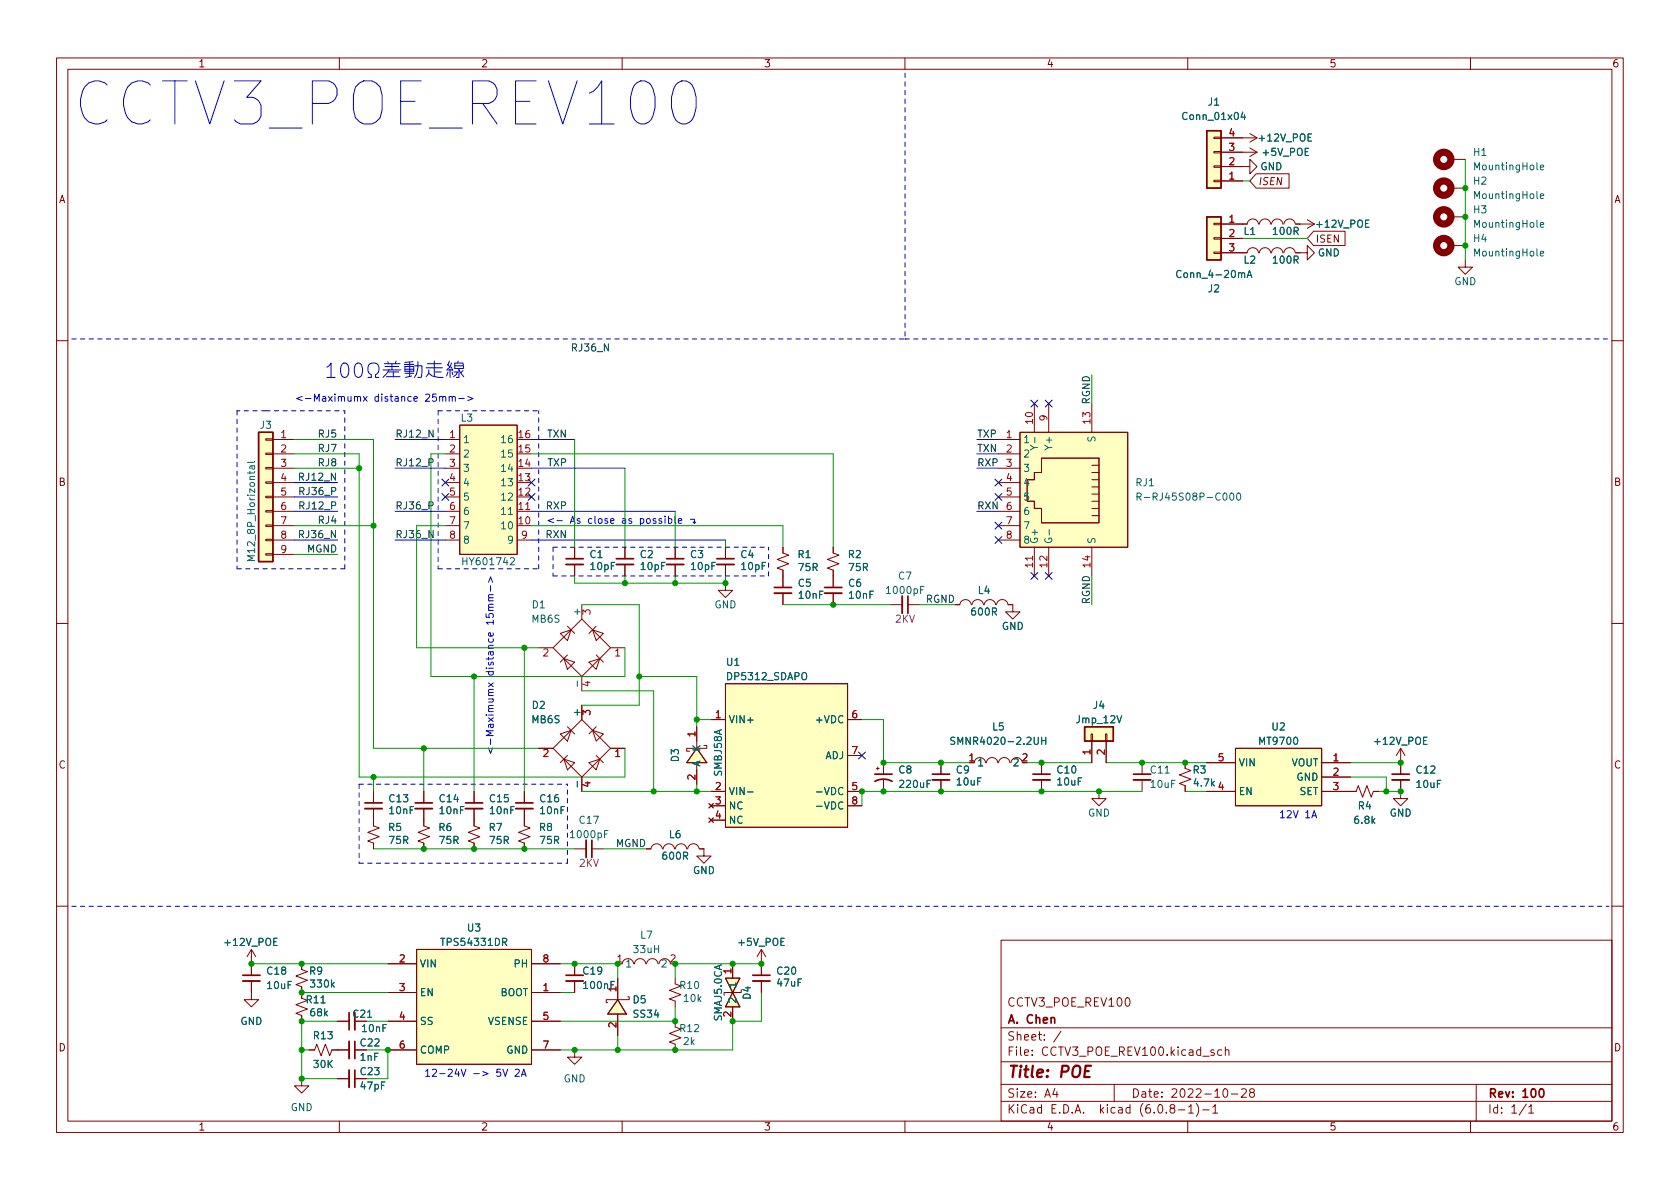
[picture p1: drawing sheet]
<svg xmlns="http://www.w3.org/2000/svg" width="297mm" height="210mm" viewBox="0 0 297 210" stroke-linecap="round" stroke-linejoin="round" font-family="sans-serif">
<g fill="none" stroke="#840000" stroke-width=".18">
<path d="M10 10.2h277v190.1h-277zM12 12.2h273v186.1h-273zM60 10.2v2M110 10.2v2M160 10.2v2M210 10.2v2M260 10.2v2M214.6 39.5h1.3v.2h-1.3zM214.6 24.3h1.3v.2h-1.3zM214.6 26.8h1.3v.2h-1.3zM214.6 29.3h1.3v.3h-1.3zM214.6 31.9h1.3v.2h-1.3z"/>
<path d="M215.9 29.5h5.1v-1.3l1.2 1.3-1.2 1.2v-1.2M215.9 39.6h4.6M215.9 26.9h6.3M215.9 32h3.8M215.9 24.4h6.3M220.5 39.6a1.01 1.01 0 0 1 1-.9 1.01 1.01 0 0 1 1 .9M221 26.2l1.2 .7M221 23.6l1.2 .8M222.1 30.7h5.8v2.6h-5.8l-1.1-1.3zM222.2 26.9l-1.2 .8M222.2 24.4l-1.2 .7M222.7 39.6a1.01 1.01 0 0 1 1-.9 1.01 1.01 0 0 1 1 .9"/>
<path d="M224.8 39.6a1.01 1.01 0 0 1 1-.9 1.01 1.01 0 0 1 1 .9M227 39.6a1.01 1.01 0 0 1 1-.9 1.01 1.01 0 0 1 1 .9M229.1 39.6h3.3M231.1 38.9l1.3 .7M232.4 39.6l-1.3 .8M256.5 33.3h2.6M256.5 28.2h2.6M256.5 38.3h2.6M214.6 44.6h1.3v.2h-1.3zM214.6 42h1.3v.3h-1.3zM215.9 44.7h4.6M215.9 42.2h3.8"/>
<path d="M220.5 44.7a1.01 1.01 0 0 1 1-.9 1.01 1.01 0 0 1 1 .9M222.7 44.7a1.01 1.01 0 0 1 1-.9 1.01 1.01 0 0 1 1 .9M224.8 44.7a1.01 1.01 0 0 1 1-.9 1.01 1.01 0 0 1 1 .9M227 44.7a1.01 1.01 0 0 1 1-.9 1.01 1.01 0 0 1 1 .9M229.1 44.7h2v-1.3l1.3 1.3-1.3 1.3v-1.3M232.3 40.9h5.5v2.5h-5.5l-1.2-1.2zM256.5 43.4h2.6M259.1 46v1.2h1.2l-1.2 1.3-1.3-1.3h1.3M10 60.2h2M47 77.6h1.3v.2h-1.3zM48.3 77.7h3.8M78.7 77.7h2.6"/>
<path d="M81.3 75.2h10.1v22.8h-10.1zM176.5 77.7h3.8M180.3 76.4h19.1v20.4h-19.1zM182.9 71.4v5M185.4 71.4v5M193 71.4v5M285 60.2h2M47 97.9h1.3v.3h-1.3zM47 95.4h1.3v.2h-1.3zM47 92.8h1.3v.3h-1.3zM47 90.3h1.3v.2h-1.3zM47 87.8h1.3v.2h-1.3z"/>
<path d="M47 85.2h1.3v.3h-1.3zM47 82.7h1.3v.2h-1.3zM47 80.1h1.3v.3h-1.3zM48.3 80.3h3.8M48.3 82.8h3.8M48.3 85.3h3.8M48.3 87.9h3.8M48.3 90.4h3.8M48.3 93h3.8M48.3 95.5h3.8M48.3 98h3.8M78.7 80.3h2.6"/>
<path d="M78.7 82.8h2.6M78.7 85.3h2.6M78.7 87.9h2.6M78.7 90.4h2.6M78.7 93h2.6M78.7 95.5h2.6M91.4 90.4h2.6M91.4 95.5h2.6M101.6 96.8v2M101.6 99.8v2M110.5 96.8v2M110.5 99.8v2"/>
<path d="M119.4 96.8v2M119.4 99.8v2M128.3 96.8v2M128.3 99.8v2M138.4 96.8v1l1 .4-2 .7 2 .8-2 .8 1 .3v3.1M147.3 96.8v1l1 .4-2 .7 2 .8-2 .8 1 .3v3.1M176.5 80.3h3.8M176.5 82.8h3.8M176.5 85.3h3.8M176.5 87.9h3.8M176.5 90.4h3.8M176.5 93h3.8"/>
<path d="M176.5 95.5h3.8M182.9 96.8v5M184.1 81h10.2v11.4h-10.2v-2.5h-1.2v-1.3h-1.3v-3.8h1.3v-1.2h1.2zM185.4 96.8v5M193 82.3h1.3M193 83.6h1.3M193 84.8h1.3M193 86.1h1.3M193 87.4h1.3M193 88.6h1.3M193 89.9h1.3M193 91.2h1.3"/>
<path d="M193 96.8v5M10 110.2h2M95.2 114.5h2.6M97.8 114.5l5.1-5 5 5-5 5.1zM99.1 112l1.9-.6-.7 1.9zM99.7 116.5l1.9 .6-1.3 1.3zM100.3 115.8l-1.2 1.3M100.3 110.7l1.3 1.3M102.9 106.9v2.6M102.9 119.6v2.6M104.1 117.1l1.9-.6-.6 1.9zM104.8 111.4l1.9 .6-1.3 1.3z"/>
<path d="M105.4 110.7l-1.3 1.3M105.4 115.8l1.3 1.3M107.9 114.5h2.6M128.3 103.1v1.3h1.2l-1.2 1.3-1.3-1.3h1.3M138.4 104.9v2M147.3 104.9v2M157.5 106.9h2M160.5 106.9h2.1M168.9 106.9h.8M169.7 106.9a1.01 1.01 0 0 1 1-.9 1.01 1.01 0 0 1 1 .9M171.9 106.9a1.01 1.01 0 0 1 1-.9 1.01 1.01 0 0 1 1 .9M174 106.9a1.01 1.01 0 0 1 1-.9 1.01 1.01 0 0 1 1 .9"/>
<path d="M176.2 106.9a1.01 1.01 0 0 1 1-.9 1.01 1.01 0 0 1 1 .9M178.3 106.9h.8v1.3h1.2l-1.2 1.3-1.3-1.3h1.3M285 110.2h2M66 139.9v2.1M74.9 139.9v2.1M83.8 139.9v2.1M92.7 139.9v2.1M95.2 132.3h2.6M99.1 129.8l1.9-.6-.7 1.9zM99.7 134.2l1.9 .7-1.3 1.2zM100.3 133.6l-1.2 1.3M100.3 128.5l1.3 1.3"/>
<path d="M102.9 127.2l5 5.1-5 5.1-5.1-5.1zM102.9 124.7v2.5M102.9 137.4v2.5M104.1 134.9l1.9-.7-.6 1.9zM104.8 129.2l1.9 .6-1.3 1.3zM105.4 128.5l-1.3 1.3M105.4 133.6l1.3 1.3M107.9 132.3h2.6M123.2 132.3l1.8 2.6h-3.6zM123.2 128.5v2.6M123.2 136.1v2.6M124.5 131.8h.5v.5h-3.6v.5h.5"/>
<path d="M125.7 139.9h2.6M125.7 127.2h2.6M128.3 120.9h21.6v25.4h-21.6zM149.9 139.9h2.5M149.9 127.2h2.5M149.9 133.6h2.5M154.9 135.9h.5M155.2 135.6v.5M156.2 134.9v2M156.2 137.9v2M166.4 134.9v2M166.4 137.9v2"/>
<path d="M172.2 134.9a1.01 1.01 0 0 1 1.1-.9 1.01 1.01 0 0 1 1 .9M174.4 134.9a1.01 1.01 0 0 1 1-.9 1.01 1.01 0 0 1 1 .9M176.6 134.9a1.01 1.01 0 0 1 1-.9 1.01 1.01 0 0 1 1 .9M178.7 134.9a1.01 1.01 0 0 1 1.1-.9 1.01 1.01 0 0 1 1 .9M184.1 134.9v2M184.1 137.9v2M192.9 129.8h.3v1.3h-.3zM193 131.1v3.8M194.3 139.9v1.3h1.3l-1.3 1.3-1.3-1.3h1.3M195.5 129.8h.2v1.3h-.2zM195.6 131.1v3.8M201.9 134.9v2"/>
<path d="M201.9 137.9v2M209.5 134.9v1l1.1 .4-2.1 .7 2.1 .8-2.1 .8 1 .3v1M213.4 134.9h5M213.4 139.9h5M218.4 132.3h15.3v10.2h-15.3zM233.7 139.9h6.1l.4-1 .7 2.1 .8-2.1 .7 2.1 .4-1.1h1M233.7 134.9h5.1M233.7 137.4h5.1M247.6 137.9v3.3h1.3l-1.3 1.3-1.2-1.3h1.2M247.6 132.3l-.7 1.3M247.6 132.3v4.6M247.6 132.3l.8 1.3"/>
<path d="M66 143v3l1.1 .4-2.1 .8 2.1 .7-2.1 .8 1 .4v1M74.9 143v3l1 .4-2 .8 2 .7-2 .8 1 .4v1M83.8 143v3l1 .4-2 .8 2 .7-2 .8 1 .4v1M92.7 143v3l1 .4-2 .8 2 .7-2 .8 1 .4v1M101.6 150.1h2M104.6 150.1h2.1M114.3 150.1h.8M115.1 150.1a1.01 1.01 0 0 1 1-.9 1.01 1.01 0 0 1 1 .9M117.2 150.1a1.01 1.01 0 0 1 1.1-.9 1.01 1.01 0 0 1 1 .9M119.4 150.1a1.01 1.01 0 0 1 1-.9 1.01 1.01 0 0 1 1 .9M121.6 150.1a1.01 1.01 0 0 1 1-.9 1.01 1.01 0 0 1 1 .9M123.7 150.1h.8v1.3h1.2l-1.2 1.2-1.3-1.2h1.3"/>
<path d="M125.3 142.1l.8 .8M125.3 144.6l.8 .8M125.7 142.5h2.6M125.7 145h2.6M126.1 142.1l-.8 .8M126.1 144.6l-.8 .8M149.9 142.5h2.5M10 160.2h2M44.4 173.5v3.3h1.3l-1.3 1.2-1.2-1.2h1.2M44.4 167.9l-.7 1.3M44.4 167.9v4.6M44.4 167.9l.8 1.3"/>
<path d="M53.3 170.4v1l1.1 .4-2.1 .8 2.1 .7-2.1 .8 1 .4v2l1.1 .4-2.1 .8 2.1 .7-2.1 .8 1 .4v1M68.6 175.5h5.1M68.6 170.4h5.1M73.7 167.9h20.3v20.3h-20.3zM94 175.5h5.1M94 170.4h5.1M101.6 170.4v2.1M101.6 173.5v2M109.2 176.8l1.5 2.5h-3.3zM109.2 176.8h-2v.5h.2M109.2 173v3.8M109.2 179.3v3.8"/>
<path d="M110 170.4a1.01 1.01 0 0 1 1-.9 1.01 1.01 0 0 1 1 .9M111 176.3h.2v.5h-2M112.2 170.4a1.01 1.01 0 0 1 1-.9 1.01 1.01 0 0 1 1 .9M114.3 170.4a1.01 1.01 0 0 1 1-.9 1.01 1.01 0 0 1 1 .9M116.5 170.4a1.01 1.01 0 0 1 1-.9 1.01 1.01 0 0 1 1 .9M119.4 173v1l1 .4-2 .7 2 .8-2 .8 1 .3v1M128.3 173h2.5l-1.3 2.5zM129.5 175.5l1.3 2.5h-2.5zM129.5 170.4v2.6M129.5 178v2.6M131.1 175v.5h-3.1v.5M134.6 167.9l-.7 1.3"/>
<path d="M134.6 167.9v4.6M134.6 173.5v2M134.6 167.9l.8 1.3M177 166.3h108v32h-108zM285 160.2h2M53.3 190.7v1.3h1.3l-1.3 1.3-1.2-1.3h1.2M54.6 185.7h1l.4-1 .8 2 .7-2 .8 2 .4-1h3M59.7 180.6h2M59.7 190.7h2M60 198.3v2M62.7 190.7h2.1M62.7 185.7h2.1"/>
<path d="M68.6 180.6h5.1M68.6 185.7h5.1M94 180.6h5.1M94 185.7h5.1M101.6 185.7v1.2h1.3l-1.3 1.3-1.3-1.3h1.3M110 198.3v2M119.4 180.6v1l1 .4-2 .7 2 .8-2 .8 1 .4v1M160 198.3v2M177 194.8h108M177 191.8h108M177 187.8h108M177 181.8h108"/>
<path d="M186.5 192.5l-.4 1h1M186.9 193v1M187.6 182.4l-1.3 1.9M197 191.8v3M207.1 196l-.2-.3v-.2l.2-.2 .5 .1 .1 .2-.1 .2-.6 .2-.1 .3v.4l.2 .1h.5l.1-.3-.1-.4-.2-.1M208.4 196.3h1.1M210 198.3v2M210.1 195.8l.5-.5v1.5M210.1 196.8h.9M211.5 195.1a1.72 1.72 0 0 1 0 2.3M212.6 196.3h1.2M214.4 195.8l.5-.5v1.5"/>
<path d="M214.4 196.8h.9M214.6 185.7l-.3-.1-.2 .2v.3l.5 .1v.4h-.5M216 185.7l-.4-.1-.3 .3v.4l.1 .3h.6M216.4 192.6l.2-.1a.81 .81 0 0 1 .6 .7 .81 .81 0 0 1-.3 .8h-.2a.81 .81 0 0 1-.6-.6 .81 .81 0 0 1 .3-.8zM216.6 185.8l.3-.2 .3 .1 .1 .9M216.6 185.1v1.5M217.7 193.5h1.2M219.5 192.7l.6-.2 .2 .2 .1 .3-1 1h1M221.2 193.2l-.3-.3 .1-.2 .2-.2 .4 .1 .2 .2-.1 .2-.6 .2-.2 .3 .1 .4 .2 .1h.4l.2-.3-.1-.4-.2-.1M260 198.3v2M261 191.8v6.5M269.9 195.3l-1.3 1.9"/>
<path d="M270.3 195.8l.4-.5v1.5M270.3 196.8h.9"/>
</g>
<g fill="none" stroke="#840000" stroke-width=".3">
<path d="M100.1 98.8h3M109 98.8h3M117.9 98.8h3M126.7 98.8h3.1M136.9 103.9h3.1M145.8 103.9h3M160.5 105.4v3.1M154.7 136.9h3M154.7 138.2a3.2 3.2 0 0 1 3 0M164.8 136.9h3.1M182.6 136.9h3.1M200.4 136.9h3.1"/>
<path d="M246.1 136.9h3.1M64.5 142h3.1M73.4 142h3.1M82.3 142h3M91.2 142h3M104.6 148.6v3M42.9 172.5h3.1M61.7 179.1v3M100.1 172.5h3M133.1 172.5h3M62.7 184.1v3.1M62.7 189.2v3.1"/>
<path d="M272.3 192.6l.2-.1a.8 .8 0 0 1 .5 .8 .8 .8 0 0 1-.5 .7 1 1 0 0 1-.2-1.4z"/>
</g>
<path d="M192.9 188.5h-.9l-.3 2h1" fill="none" stroke="#840000" stroke-width=".4"/>
<g fill="none" stroke="#840000" stroke-width=".33">
<path d="M100.1 99.8h3M109 99.8h3M117.9 99.8h3M126.7 99.8h3.1M136.9 104.9h3.1M145.8 104.9h3M159.5 105.4v3.1M164.8 137.9h3.1M182.6 137.9h3.1M200.4 137.9h3.1M246.1 137.9h3.1M64.5 143h3.1"/>
<path d="M73.4 143h3.1M82.3 143h3M91.2 143h3M103.6 148.6v3M42.9 173.5h3.1M62.7 179.1v3M100.1 173.5h3M133.1 173.5h3M61.7 184.1v3.1M61.7 189.2v3.1"/>
</g>
<g fill="#ffffc2" stroke="#ffffc2" stroke-width=".18">
<path d="M213.4 38.3h2.5v7.7h-2.5z"/>
<path d="M213.4 23.1h2.5v10.2h-2.5z"/>
<path d="M73.7 167.9h20.3v20.3h-20.3z"/>
<path d="M180.3 76.4h19.1v20.4h-19.1z"/>
<path d="M184.1 81h10.2v11.4h-10.2v-2.5h-1.2v-1.3h-1.3v-3.8h1.3v-1.2h1.2z"/>
<path d="M218.4 132.3h15.3v10.2h-15.3z"/>
<path d="M191.8 128.5h5v2.6h-5z"/>
<path d="M81.3 75.2h10.1v22.8h-10.1z"/>
<path d="M45.7 76.4h2.6v22.9h-2.6z"/>
<path d="M128.3 120.9h21.6v25.4h-21.6z"/>
<path d="M123.2 132.3l1.8 2.6h-3.6z"/>
<path d="M128.3 173h2.5l-1.3 2.5z"/>
<path d="M129.5 175.5l1.3 2.5h-2.5z"/>
<path d="M109.2 176.8l1.5 2.5h-3.3z"/>
</g>
<path d="M213.4 38.3h2.5v7.7h-2.5zM213.4 23.1h2.5v10.2h-2.5zM45.7 76.4h2.6v22.9h-2.6zM191.8 128.5h5v2.6h-5z" fill="none" stroke="#840000" stroke-width=".25"/>
<g fill="none" stroke="#006464" stroke-width=".18">
<path d="M219.7 19.8l-.3 .9h.8M220 20.3v.8M272.3 34.7l.6-.1v-.3h-.4l-.2 .1 .1 .7h.5M272.3 29.6l.6-.1v-.3h-.4l-.2 .2 .1 .6h.5M272.3 39.8l.6-.2v-.2l-.4-.1-.2 .2 .1 .6h.5M208.8 47.9a.6 .6 0 0 0-.8 .5 .6 .6 0 0 0 .6 .7l.2-.1M220.5 49.1l.4-1.3 .4 1.3M220.6 48.7h.6M272.3 44.8l.6-.1v-.2l-.4-.1-.2 .2 .1 .6h.5M182.2 78.7l.6 .4-.6 .5M44.5 82.4v.4l.2 .2 .3-.2v-.4M45 98.3h-1.2l.9 .4-.9 .4h1.2"/>
<path d="M45 82.4h-.8v.5M45 81.6l-.2 .2h-1M184.8 95.2a.59 .59 0 0 0 .6 .7 .59 .59 0 0 0 .5-.7h-.4v.2M185.5 93.6v1M201 87.8h.6l.2-.2-.1-.3-.7-.1v1.3M201.3 87.8l.5 .7M218.8 87.2h.1a.68 .68 0 0 1 .5 .6 .68 .68 0 0 1-.5 .7 .84 .84 0 0 1-.1-1.3zM168.8 130.4h-.5l-.2 .2 .1 .3 .6 .2v.4l-.2 .1h-.5M184.2 131h.7M184.9 130.4v1.2M132.2 140h.9M144.4 140h.9"/>
<path d="M144.4 142.6h.9"/>
</g>
<g fill="none" stroke="#840000" stroke-width="1.3">
<circle cx="255.3" cy="28.2" r="1.27"/>
<circle cx="255.3" cy="33.3" r="1.27"/>
<circle cx="255.3" cy="38.3" r="1.27"/>
<circle cx="255.3" cy="43.4" r="1.27"/>
</g>
<g fill="none" stroke="#0000c2" stroke-width=".18">
<path d="M57.8 64.9l.7-.7v2.5M57.8 66.7h1.5M60.6 64.3a.6 .6 0 0 1 .9 .4 1.49 1.49 0 0 1-.4 2 .65 .65 0 0 1-.8-.4 1.98 1.98 0 0 1 .3-2zM62.9 64.4a.61 .61 0 0 1 .6-.2 .61 .61 0 0 1 .5 .5 1.49 1.49 0 0 1-.5 2 .65 .65 0 0 1-.7-.4 2.17 2.17 0 0 1 .1-1.9zM65.1 66.7h.6v-.4a1.08 1.08 0 0 1-.6-1.5 1.08 1.08 0 0 1 1.5-.5 1.17 1.17 0 0 1-.2 2v.4h.6M67.7 65.4h3.2M68 64.3h2.7M68.1 64.8h2.4M68.3 66.6h2.4M68.6 64l.1 .3M68.7 65.8h1.8M68.8 65.4l-1.1 1.3"/>
<path d="M69.3 64.3v1.1M69.5 65.8v.8M70 63.8l-.1 .5M71.5 64.4h1.7M71.6 64.8h1.6v.9h-1.6zM71.6 65.3h1.6M71.6 66h1.6M72.4 64.1v2.4M72.8 66.5l-1.1 .2M73 64l-1.4 .1M73.3 64.7h1.3l-.1 2M73.9 64v1l-.3 1.1-.3 .6"/>
<path d="M73.9 66.7h.5M75.3 65h2.9M75.6 64.3h2.4M75.8 65.4v.6l-.5 .6M75.8 66l.6 .5 1.1 .2h.9M76.8 63.8v2.8M76.9 65.8h1.1M77.1 69.7h-.6v.6l.1-.1h.5l.1 .2-.1 .4-.2 .2-.4-.2M77.7 70.2l.2-.1 .3 .1 .1 .8M77.7 70.1v.9M78.3 70.3l.2-.2 .3 .1v.8M79 65.4h1.1"/>
<path d="M79.1 64.4l.5 .5-.5 .4M79.2 65.8l-.2 .7M79.4 70.2l.2-.1 .3 .1 .1 .8M79.4 70.1v.9M79.4 63.8l-.2 .8M79.6 65.3v1.4M79.8 64.9l.3 .6M79.8 64.2l-.2 .7M79.9 65.8l.2 .5M80 70.3l.1-.2 .3 .1 .1 .8M80.3 65.8h.6l-.2 .5-.5 .3M80.4 64.7h1.5"/>
<path d="M81 63.8l-.1 .4M81.1 70.5h1M81.1 65.4l.9 1.2M81.1 65.2v1.5h-.4M81.9 65.2h-1.5v-1h1.5l.1 1M81.9 65.5l-.4 .4M82.7 70.1l1 .4-1 .3M97.9 91.7l-1 .4 1 .3M98.5 92.1h.9M100.8 92.5l.5-1.2 .4 1.2M101 92.2h.6M102.5 91.8l-.3-.1-.2 .2 .1 .2 .4 .1v.3h-.5"/>
<path d="M104.6 91.8l-.3-.1-.3 .2 .2 .6h.4M105.2 91.3v1.1l.2 .1M105.8 91.8l.2-.1 .4 .1 .1 .5-.2 .2h-.3l-.2-.1zM107.4 91.8l-.3-.1-.2 .2 .1 .2 .4 .1v.3h-.5M108 92.1l.6-.1-.1-.2-.4-.1-.1 .2v.6h.5M110.1 91.8h.5v.7M110.6 92l-.4 .1-.2 .1 .2 .3h.4M111.7 91.8l-.3-.1-.2 .2v.2l.5 .1v.3h-.5M113.2 91.8l.4-.1 .2 .2-.1 .6h-.5M113.2 91.7v1.3M114.4 91.8l.3-.1 .3 .2v.4l-.3 .2h-.3l-.1-.2zM115.9 91.8l-.3-.1-.1 .2v.2l.4 .1v.3h-.4"/>
<path d="M117 91.8l-.3-.1-.2 .2 .1 .2 .4 .1v.3h-.5M117.6 91.3v.1M117.6 91.7v.8M118.2 91.8l.3-.1 .3 .2-.1 .6h-.5M118.2 91.3v1.2M119.3 91.3v1.1l.2 .1M119.9 92.1l.6-.1v-.2l-.4-.1-.2 .2 .1 .6h.5M122.1 91.8h.7v.7M122.5 92.3l.3 .2 .2-.2M86 108.5v.7h.6l-.2-.2 .1-.4 .2-.1h.4l.1 .2-.1 .5M86.4 103l.3-1 .4 1M86.4 107.9h.8"/>
<path d="M86.4 106.2h.8M86.7 103.6v1M87.2 107.4l-.8 .1v.3l.1 .1M87.2 106.9h-.8v.3l.2 .2M87.2 105.7l-.8 .1v.3l.1 .1M87.2 105.2h-.8v.3l.2 .2M231.9 144.6l.5-1.3 .4 1.3M232.1 144.3h.6M88.9 189.1l.4 1.2 .5-1.2M91.1 189.2l.5-.1 .2 .3-.8 .9h.8M92.2 190.3l.4-1.2 .4 1.2M92.3 190h.6"/>
</g>
<g fill="none" stroke="#0000c2" stroke-width=".18" stroke-dasharray=".8 .8">
<path d="M160 12.9v47M12.7 59.9h147.3M160 59.9h124.5M160 59.9h.1M41.9 72.6v28M47 72.6h-5.1M47 72.6h14M77.5 72.6v28M77.5 72.6h17.7M97.8 96.8h38.1M97.8 96.8v5M41.9 100.6h19.1"/>
<path d="M61 100.6v-28M77.5 100.6h17.7M95.2 100.6v-28M97.8 101.8h38.1M135.9 101.8v-5M63.5 138.7v13.9M63.5 138.7h36.8M63.5 152.6h36.8M100.3 152.6v-13.9M12.7 160.3h271.8"/>
</g>
<g fill="none" stroke="#009600" stroke-width=".18">
<path d="M219.7 32h1.3M259.1 28.2v17.8M219.7 42.2h11.4M52.1 77.7h13.9v54.6h29.2M101.6 77.7v19.1M193 66.3v5.1M52.1 98h7.6M52.1 93h13.9M52.1 80.3h11.4v57.1h47v-5.1M52.1 82.8h11.4M78.7 93h-5v21.5h21.5M78.7 80.3h-2.5v39.3h34.3v-5.1"/>
<path d="M94 93h44.4v3.8M94 80.3h53.3v16.5M110.5 82.8v14M119.4 90.4v6.4M128.3 95.5v1.3M83.8 119.6v20.3M92.7 114.5v25.4M101.6 101.8v1.3h26.7v-1.3M102.9 106.9h10.1v17.8h-10.1M110.5 101.8v1.3M113 119.6h10.2v8.9M119.4 101.8v1.3"/>
<path d="M138.4 106.9h19.1M162.6 106.9h6.3M193 101.8v5.1M66 137.4v2.5M74.9 132.3v7.6M102.9 122.2h12.7v17.7M102.9 139.9h22.8M123.2 138.7v1.2M123.2 127.2h2.5M152.4 127.2h3.8v7.7h15.2M181.6 134.9h11.4M195.6 134.9h17.8"/>
<path d="M201.9 139.9h-49.5v2.6M209.5 139.9h3.9M238.8 137.4h6.3v2.5M238.8 134.9h8.8M243.8 139.9h3.8M66 150.1h35.6M106.7 150.1h7.6M44.4 170.4h24.2M53.3 175.5h15.3M99.1 170.4h10.1v2.6M99.1 175.5h2.5M119.4 178v2.6h-20.3"/>
<path d="M134.6 170.4h-15.2v2.6M134.6 175.5v5.1h-5.1v5.1h-30.4M53.3 185.7h1.3M59.7 180.6h-6.4v10.1h6.4M64.8 185.7h3.8v5h-3.8M64.8 180.6h3.8M109.2 183.1v2.6"/>
</g>
<g fill="none" stroke="#00f" stroke-width=".18">
<path d="M69.8 77.7h8.9M94 77.7h7.6M172.7 77.7h3.8M52.1 87.9h7.6M52.1 90.4h7.6M52.1 95.5h7.6M52.1 85.3h7.6M69.8 90.4h8.9M69.8 95.5h8.9M69.8 82.8h8.9M94 90.4h25.4M94 95.5h34.3"/>
<path d="M94 82.8h16.5M172.7 90.4h3.8M172.7 82.8h3.8M172.7 80.3h3.8"/>
</g>
<g fill="none" stroke="#000084" stroke-width=".18">
<path d="M182.3 70.8l1.2 1.2M183.5 70.8l-1.2 1.2M184.8 70.8l1.2 1.2M186 70.8l-1.2 1.2M78.1 87.3l1.2 1.2M78.1 84.7l1.2 1.2M79.3 87.3l-1.2 1.2M79.3 84.7l-1.2 1.2M93.4 87.3l1.2 1.2M93.4 84.7l1.2 1.2M94.6 87.3l-1.2 1.2M94.6 84.7l-1.2 1.2"/>
<path d="M175.9 84.7l1.2 1.2M175.9 87.3l1.2 1.2M175.9 92.3l1.2 1.3M175.9 94.9l1.2 1.2M177.1 84.7l-1.2 1.2M177.1 87.3l-1.2 1.2M177.1 92.3l-1.2 1.3M177.1 94.9l-1.2 1.2M182.3 101.2l1.2 1.3M183.5 101.2l-1.2 1.3M184.8 101.2l1.2 1.3M186 101.2l-1.2 1.3"/>
<path d="M151.8 133l1.2 1.2M153 133l-1.2 1.2"/>
</g>
<g fill="#009600" stroke="#009600" stroke-width=".18">
<circle cx="44.4" cy="170.4" r=".46"/>
<circle cx="53.3" cy="190.7" r=".46"/>
<circle cx="53.3" cy="185.7" r=".46"/>
<circle cx="68.6" cy="185.7" r=".46"/>
<circle cx="74.9" cy="150.1" r=".46"/>
<circle cx="53.3" cy="170.4" r=".46"/>
<circle cx="53.3" cy="180.6" r=".46"/>
<circle cx="53.3" cy="175.5" r=".46"/>
<circle cx="83.8" cy="119.6" r=".46"/>
<circle cx="92.7" cy="114.5" r=".46"/>
<circle cx="74.9" cy="132.3" r=".46"/>
<circle cx="83.8" cy="150.1" r=".46"/>
<circle cx="92.7" cy="150.1" r=".46"/>
<circle cx="66" cy="137.4" r=".46"/>
<circle cx="123.2" cy="139.9" r=".46"/>
<circle cx="129.5" cy="170.4" r=".46"/>
<circle cx="115.6" cy="139.9" r=".46"/>
<circle cx="134.6" cy="170.4" r=".46"/>
<circle cx="119.4" cy="170.4" r=".46"/>
<circle cx="119.4" cy="180.6" r=".46"/>
<circle cx="119.4" cy="185.7" r=".46"/>
<circle cx="101.6" cy="185.7" r=".46"/>
<circle cx="109.2" cy="185.7" r=".46"/>
<circle cx="129.5" cy="180.6" r=".46"/>
<circle cx="152.4" cy="139.9" r=".46"/>
<circle cx="147.3" cy="106.9" r=".46"/>
<circle cx="109.2" cy="170.4" r=".46"/>
<circle cx="101.6" cy="170.4" r=".46"/>
<circle cx="63.5" cy="82.8" r=".46"/>
<circle cx="66" cy="93" r=".46"/>
<circle cx="247.6" cy="139.9" r=".46"/>
<circle cx="247.6" cy="134.9" r=".46"/>
<circle cx="245.1" cy="139.9" r=".46"/>
<circle cx="184.1" cy="134.9" r=".46"/>
<circle cx="119.4" cy="103.1" r=".46"/>
<circle cx="123.2" cy="127.2" r=".46"/>
<circle cx="128.3" cy="103.1" r=".46"/>
<circle cx="110.5" cy="103.1" r=".46"/>
<circle cx="113" cy="119.6" r=".46"/>
<circle cx="184.1" cy="139.9" r=".46"/>
<circle cx="194.3" cy="139.9" r=".46"/>
<circle cx="166.4" cy="134.9" r=".46"/>
<circle cx="166.4" cy="139.9" r=".46"/>
<circle cx="209.5" cy="134.9" r=".46"/>
<circle cx="201.9" cy="134.9" r=".46"/>
<circle cx="156.2" cy="134.9" r=".46"/>
<circle cx="156.2" cy="139.9" r=".46"/>
<circle cx="259.1" cy="33.3" r=".46"/>
<circle cx="259.1" cy="43.4" r=".46"/>
<circle cx="259.1" cy="38.3" r=".46"/>
</g>
<text font-size="10.6" fill="#0000c2" x="12.7" y="22.3">CCTV3_POE_REV100</text>
<text font-size="2.8" fill="#840000" x="178" y="190.6">Title: POE</text>
<g font-size="2.1" fill="#840000">
<text x="178" y="178">CCTV3_POE_REV100</text>
<text x="178" y="184">Sheet: /</text>
<text x="178" y="181">A. Chen</text>
<text x="178" y="186.7">File: CCTV3_POE_REV100.kicad_sch</text>
<text x="178" y="196.9">KiCad E.D.A. kicad (6.0.8-1)-1</text>
<text x="178" y="194.1">Size: A4</text>
<text x="200" y="194.1">Date: 2022-10-28</text>
<text x="263" y="194.1">Rev: 100</text>
<text x="263" y="196.9">Id: 1/1</text>
</g>
<g font-size="1.8" fill="#840000">
<text x="35" y="11.9">1</text>
<text x="85" y="11.9">2</text>
<text x="135" y="11.9">3</text>
<text x="185" y="11.9">4</text>
<text x="235" y="11.9">5</text>
<text x="285" y="11.9">6</text>
<text x="10.3" y="35.9">A</text>
<text x="222.4" y="32.7">ISEN</text>
<text x="285.3" y="35.9">A</text>
<text x="232.6" y="42.9">ISEN</text>
<text x="10.3" y="85.9">B</text>
<text x="285.3" y="85.9">B</text>
<text x="10.3" y="135.9">C</text>
<text x="285.3" y="135.9">C</text>
<text x="62.5" y="180">C21</text>
<text x="10.3" y="185.9">D</text>
<text x="285.3" y="185.9">D</text>
<text x="35" y="199.9">1</text>
<text x="85" y="199.9">2</text>
<text x="135" y="199.9">3</text>
<text x="185" y="199.9">4</text>
<text x="235" y="199.9">5</text>
<text x="285" y="199.9">6</text>
</g>
<g font-size="1.8" fill="#006464">
<text x="209.4" y="21.2">Conn_01x04</text>
<text x="213.6" y="18.7">J1</text>
<text x="222.8" y="25">+12V_POE</text>
<text x="223.4" y="27.6">+5V_POE</text>
<text x="260.6" y="27.6">H1</text>
<text x="222.8" y="30.1">GND</text>
<text x="260.6" y="32.6">H2</text>
<text x="260.9" y="35.2">MountingHole</text>
<text x="260.9" y="30.1">MountingHole</text>
<text x="219.9" y="41.5">L1</text>
<text x="225.2" y="41.5">100R</text>
<text x="232.9" y="40.3">+12V_POE</text>
<text x="260.6" y="37.7">H3</text>
<text x="260.9" y="40.3">MountingHole</text>
<text x="219.9" y="46.6">L2</text>
<text x="225.2" y="46.6">100R</text>
<text x="233" y="45.3">GND</text>
<text x="260.6" y="42.8">H4</text>
<text x="260.9" y="45.3">MountingHole</text>
<text x="208.7" y="49.1">Conn_4-20mA</text>
<text x="213.6" y="51.7">J2</text>
<text x="257.1" y="50.4">GND</text>
<text x="46" y="75.8">J3</text>
<text x="81.5" y="74.5">L3</text>
<text x="81.8" y="78.4">1</text>
<text x="81.8" y="80.9">2</text>
<text x="81.8" y="83.4">3</text>
<text x="89" y="83.4">14</text>
<text x="89" y="80.9">15</text>
<text x="89" y="78.4">16</text>
<text x="180.8" y="78.4">1</text>
<text x="180.8" y="80.9">2</text>
<text x="180.8" y="83.4">3</text>
<text x="183.5" y="78.7" transform="rotate(-90 183.5 78.7)">Y-</text>
<text x="186.1" y="79.2" transform="rotate(-90 186.1 79.2)">Y+</text>
<text x="193.7" y="78.1" transform="rotate(-90 193.7 78.1)">S</text>
<text x="81.8" y="86">4</text>
<text x="81.8" y="88.5">5</text>
<text x="89" y="88.5">12</text>
<text x="89" y="86">13</text>
<text x="180.8" y="86">4</text>
<text x="180.8" y="88.5">5</text>
<text x="200.8" y="86">RJ1</text>
<text x="202.6" y="88.5">R-RJ45S08P-C000</text>
<text x="81.8" y="91.1">6</text>
<text x="81.8" y="93.6">7</text>
<text x="89" y="93.6">10</text>
<text x="89" y="91.1">11</text>
<text x="180.8" y="91.1">6</text>
<text x="180.8" y="93.6">7</text>
<text x="45.1" y="98.5" transform="rotate(-90 45.1 98.5)">M12_8P_Horizontal</text>
<text x="81.8" y="96.1">8</text>
<text x="82.2" y="99.9">HY601742</text>
<text x="89.9" y="96.1">9</text>
<text x="104.3" y="98.7">C1</text>
<text x="104.5" y="100.8">10pF</text>
<text x="113.2" y="98.7">C2</text>
<text x="113.4" y="100.8">10pF</text>
<text x="122.1" y="98.7">C3</text>
<text x="122.3" y="100.8">10pF</text>
<text x="131" y="98.7">C4</text>
<text x="131.2" y="100.8">10pF</text>
<text x="141.1" y="98.7">R1</text>
<text x="141.3" y="101">75R</text>
<text x="150" y="98.7">R2</text>
<text x="150.2" y="101">75R</text>
<text x="180.8" y="96.1">8</text>
<text x="183.5" y="96.3" transform="rotate(-90 183.5 96.3)">G+</text>
<text x="193.7" y="96.3" transform="rotate(-90 193.7 96.3)">S</text>
<text x="94.1" y="107.6">D1</text>
<text x="126.3" y="107.6">GND</text>
<text x="141.2" y="103.8">C5</text>
<text x="141.3" y="105.9">10nF</text>
<text x="150" y="103.8">C6</text>
<text x="150.2" y="105.9">10nF</text>
<text x="157" y="105">1000pF</text>
<text x="158.9" y="102.5">C7</text>
<text x="173" y="105">L4</text>
<text x="94.1" y="110.1">MB6S</text>
<text x="102.6" y="108.7" transform="rotate(-90 102.6 108.7)">+</text>
<text x="171.9" y="108.8">600R</text>
<text x="177.1" y="111.4">GND</text>
<text x="128.5" y="117.7">U1</text>
<text x="94.1" y="125.3">D2</text>
<text x="102.6" y="121.2" transform="rotate(-90 102.6 121.2)">-</text>
<text x="128.8" y="120.3">DP5312_SDAPO</text>
<text x="193.3" y="125.3">J4</text>
<text x="94.1" y="127.9">MB6S</text>
<text x="102.6" y="126.5" transform="rotate(-90 102.6 126.5)">+</text>
<text x="128.8" y="127.9">VIN+</text>
<text x="144.6" y="127.9">+VDC</text>
<text x="169.2" y="131.7">SMNR4020-2.2UH</text>
<text x="175.5" y="129.2">L5</text>
<text x="190.4" y="127.9">Jmp_12V</text>
<text x="222.8" y="131.7">MT9700</text>
<text x="224.9" y="129.2">U2</text>
<text x="243.2" y="131.7">+12V_POE</text>
<text x="120" y="134.7" transform="rotate(-90 120 134.7)">D3</text>
<text x="123.8" y="135.6" transform="rotate(-90 123.8 135.6)">A</text>
<text x="123.8" y="132.8" transform="rotate(-90 123.8 132.8)">K</text>
<text x="127.6" y="137.2" transform="rotate(-90 127.6 137.2)">SMBJ58A</text>
<text x="145.8" y="134.2">ADJ</text>
<text x="158.9" y="136.8">C8</text>
<text x="169.1" y="136.8">C9</text>
<text x="172.7" y="135.5">1</text>
<text x="179.4" y="135.5">2</text>
<text x="187" y="136.8">C10</text>
<text x="203.5" y="136.8">C11</text>
<text x="211" y="136.8">R3</text>
<text x="218.9" y="135.5">VIN</text>
<text x="228.3" y="135.5">VOUT</text>
<text x="250.5" y="136.8">C12</text>
<text x="68.9" y="141.9">C13</text>
<text x="68.9" y="144">10nF</text>
<text x="77.8" y="141.9">C14</text>
<text x="77.8" y="144">10nF</text>
<text x="86.7" y="141.9">C15</text>
<text x="86.7" y="144">10nF</text>
<text x="95.6" y="141.9">C16</text>
<text x="95.6" y="144">10nF</text>
<text x="102.6" y="139" transform="rotate(-90 102.6 139)">-</text>
<text x="128.8" y="140.6">VIN-</text>
<text x="128.8" y="143.1">NC</text>
<text x="145" y="140.6">-VDC</text>
<text x="145" y="143.1">-VDC</text>
<text x="159.2" y="139.3">220uF</text>
<text x="169.3" y="138.9">10uF</text>
<text x="187" y="138.9">10uF</text>
<text x="203.5" y="139.3">10uF</text>
<text x="211.2" y="139.1">4.7k</text>
<text x="218.9" y="140.6">EN</text>
<text x="229.2" y="138">GND</text>
<text x="229.7" y="140.6">SET</text>
<text x="240.2" y="143.1">R4</text>
<text x="250.5" y="139.3">10uF</text>
<text x="68.7" y="146.9">R5</text>
<text x="68.9" y="149.2">75R</text>
<text x="77.6" y="146.9">R6</text>
<text x="77.8" y="149.2">75R</text>
<text x="86.5" y="146.9">R7</text>
<text x="86.7" y="149.2">75R</text>
<text x="95.4" y="146.9">R8</text>
<text x="95.6" y="149.2">75R</text>
<text x="101.1" y="148.2">1000pF</text>
<text x="102.5" y="145.7">C17</text>
<text x="118.3" y="148.2">L6</text>
<text x="128.8" y="145.7">NC</text>
<text x="192.3" y="144.4">GND</text>
<text x="239.6" y="145.7">6.8k</text>
<text x="245.7" y="144.4">GND</text>
<text x="117.3" y="152">600R</text>
<text x="122.5" y="154.6">GND</text>
<text x="39.9" y="167.3">+12V_POE</text>
<text x="78.4" y="167.3">TPS54331DR</text>
<text x="82.7" y="164.7">U3</text>
<text x="113.3" y="166">L7</text>
<text x="130.7" y="167.3">+5V_POE</text>
<text x="47.3" y="172.3">C18</text>
<text x="54.7" y="172.3">R9</text>
<text x="74.2" y="171.1">VIN</text>
<text x="91" y="171.1">PH</text>
<text x="103.2" y="172.3">C19</text>
<text x="110.5" y="171.1">1</text>
<text x="112.1" y="168.5">33uH</text>
<text x="117.1" y="171.1">2</text>
<text x="137.5" y="172.3">C20</text>
<text x="47.3" y="174.9">10uF</text>
<text x="54.3" y="177.4">R11</text>
<text x="54.9" y="179.7">68k</text>
<text x="55.1" y="174.6">330k</text>
<text x="74.2" y="176.1">EN</text>
<text x="88.4" y="176.1">BOOT</text>
<text x="103.3" y="174.9">100nF</text>
<text x="109" y="175.4" transform="rotate(-90 109 175.4)">1</text>
<text x="111.9" y="177.4">D5</text>
<text x="112.1" y="180">SS34</text>
<text x="120.3" y="174.9">R10</text>
<text x="121" y="177.2">10k</text>
<text x="130.2" y="177.5" transform="rotate(-90 130.2 177.5)">2</text>
<text x="130.2" y="174.5" transform="rotate(-90 130.2 174.5)">1</text>
<text x="132.7" y="176.7" transform="rotate(-90 132.7 176.7)">D4</text>
<text x="137.5" y="174.4">47uF</text>
<text x="42.5" y="181.2">GND</text>
<text x="55.5" y="183.8">R13</text>
<text x="63.8" y="185">C22</text>
<text x="64.1" y="182.5">10nF</text>
<text x="74.2" y="181.2">SS</text>
<text x="86.3" y="181.2">VSENSE</text>
<text x="120.3" y="182.5">R12</text>
<text x="120.9" y="184.8">2k</text>
<text x="127.6" y="180.5" transform="rotate(-90 127.6 180.5)">SMAJ5.0CA</text>
<text x="55.5" y="188.8">30K</text>
<text x="63.7" y="187.6">1nF</text>
<text x="63.8" y="190.1">C23</text>
<text x="74.2" y="186.3">COMP</text>
<text x="89.5" y="186.3">GND</text>
<text x="99.6" y="191.4">GND</text>
<text x="51.4" y="196.5">GND</text>
<text x="63.8" y="192.7">47pF</text>
</g>
<g font-size="1.8" fill="#a90000">
<text x="217.3" y="29.2">2</text>
<text x="217.3" y="26.7">3</text>
<text x="217.3" y="24.1">4</text>
<text x="217.3" y="31.7">1</text>
<text x="217.3" y="39.4">1</text>
<text x="217.3" y="41.9">2</text>
<text x="217.3" y="44.4">3</text>
<text x="49.7" y="77.5">1</text>
<text x="79.5" y="77.5">1</text>
<text x="91.7" y="77.5">16</text>
<text x="177.9" y="77.5">1</text>
<text x="182.6" y="74.9" transform="rotate(-90 182.6 74.9)">10</text>
<text x="185.2" y="74.4" transform="rotate(-90 185.2 74.4)">9</text>
<text x="192.8" y="74.9" transform="rotate(-90 192.8 74.9)">13</text>
<text x="49.7" y="80">2</text>
<text x="49.7" y="82.5">3</text>
<text x="79.5" y="80">2</text>
<text x="79.5" y="82.5">3</text>
<text x="91.7" y="82.5">14</text>
<text x="91.7" y="80">15</text>
<text x="177.9" y="80">2</text>
<text x="177.9" y="82.5">3</text>
<text x="49.7" y="85.1">4</text>
<text x="49.7" y="87.6">5</text>
<text x="79.5" y="85.1">4</text>
<text x="79.5" y="87.6">5</text>
<text x="91.7" y="87.6">12</text>
<text x="91.7" y="85.1">13</text>
<text x="177.9" y="85.1">4</text>
<text x="177.9" y="87.6">5</text>
<text x="49.7" y="90.2">6</text>
<text x="49.7" y="92.7">7</text>
<text x="49.7" y="95.2">8</text>
<text x="79.5" y="90.2">6</text>
<text x="79.5" y="92.7">7</text>
<text x="79.5" y="95.2">8</text>
<text x="91.7" y="92.7">10</text>
<text x="91.7" y="90.2">11</text>
<text x="92.2" y="95.2">9</text>
<text x="177.9" y="90.2">6</text>
<text x="177.9" y="92.7">7</text>
<text x="177.9" y="95.2">8</text>
<text x="49.7" y="97.8">9</text>
<text x="182.6" y="100.3" transform="rotate(-90 182.6 100.3)">11</text>
<text x="185.2" y="100.3" transform="rotate(-90 185.2 100.3)">12</text>
<text x="192.8" y="100.3" transform="rotate(-90 192.8 100.3)">14</text>
<text x="104.4" y="108.7" transform="rotate(-90 104.4 108.7)">3</text>
<text x="96" y="116.1">2</text>
<text x="108.7" y="116.1">1</text>
<text x="104.4" y="121.4" transform="rotate(-90 104.4 121.4)">4</text>
<text x="104.4" y="126.5" transform="rotate(-90 104.4 126.5)">3</text>
<text x="122.9" y="130.3" transform="rotate(-90 122.9 130.3)">1</text>
<text x="126.5" y="127">1</text>
<text x="150.6" y="127">6</text>
<text x="96" y="133.9">2</text>
<text x="108.7" y="133.9">1</text>
<text x="122.9" y="137.9" transform="rotate(-90 122.9 137.9)">2</text>
<text x="150.6" y="133.3">7</text>
<text x="171.3" y="134.6">1</text>
<text x="180.7" y="134.6">2</text>
<text x="192.8" y="133.5" transform="rotate(-90 192.8 133.5)">1</text>
<text x="195.3" y="133.5" transform="rotate(-90 195.3 133.5)">2</text>
<text x="215.4" y="134.6">5</text>
<text x="235.7" y="134.6">1</text>
<text x="235.7" y="137.2">2</text>
<text x="104.4" y="139.2" transform="rotate(-90 104.4 139.2)">4</text>
<text x="126.5" y="139.7">2</text>
<text x="126.5" y="142.2">3</text>
<text x="150.6" y="139.7">5</text>
<text x="150.6" y="142.2">8</text>
<text x="215.4" y="139.7">4</text>
<text x="235.7" y="139.7">3</text>
<text x="126.5" y="144.8">4</text>
<text x="70.6" y="170.2">2</text>
<text x="96" y="170.2">8</text>
<text x="109.1" y="170.2">1</text>
<text x="118.5" y="170.2">2</text>
<text x="129.3" y="172.2" transform="rotate(-90 129.3 172.2)">1</text>
<text x="70.6" y="175.3">3</text>
<text x="96" y="175.3">1</text>
<text x="129.3" y="179.8" transform="rotate(-90 129.3 179.8)">2</text>
<text x="70.6" y="180.3">4</text>
<text x="70.6" y="185.4">6</text>
<text x="96" y="180.3">5</text>
<text x="96" y="185.4">7</text>
<text x="109" y="181.7" transform="rotate(-90 109 181.7)">2</text>
</g>
<g font-size="1.8" fill="#0f0f0f">
<text x="101.5" y="62.1">RJ36_N</text>
<text x="192.7" y="71.5" transform="rotate(-90 192.7 71.5)">RGND</text>
<text x="56.4" y="77.4">RJ5</text>
<text x="69.8" y="77.4">RJ12_N</text>
<text x="96.8" y="77.4">TXN</text>
<text x="172.7" y="77.4">TXP</text>
<text x="56.4" y="82.4">RJ8</text>
<text x="56.4" y="79.9">RJ7</text>
<text x="69.8" y="82.4">RJ12_P</text>
<text x="96.9" y="82.4">TXP</text>
<text x="172.7" y="79.9">TXN</text>
<text x="172.7" y="82.4">RXP</text>
<text x="53.2" y="85">RJ12_N</text>
<text x="53.3" y="87.5">RJ36_P</text>
<text x="53.2" y="95.1">RJ36_N</text>
<text x="53.3" y="90.1">RJ12_P</text>
<text x="56.4" y="92.6">RJ4</text>
<text x="69.8" y="95.1">RJ36_N</text>
<text x="69.8" y="90.1">RJ36_P</text>
<text x="96.6" y="95.1">RXN</text>
<text x="96.7" y="90.1">RXP</text>
<text x="172.7" y="90.1">RXN</text>
<text x="54.3" y="97.7">MGND</text>
<text x="163.7" y="106.6">RGND</text>
<text x="192.7" y="106.9" transform="rotate(-90 192.7 106.9)">RGND</text>
<text x="108.9" y="149.8">MGND</text>
</g>
<g font-size="1.8" fill="#0000c2">
<text x="52.1" y="71">&lt;-Maximumx distance 25mm-&gt;</text>
<text x="87.3" y="133.6" transform="rotate(-90 87.3 133.6)">&lt;-Maximumx distance 15mm-&gt;</text>
<text x="226.1" y="144.7">12V 1A</text>
<text x="74.9" y="190.4">12-24V -&gt; 5V 2A</text>
</g>
<g font-size="1.8" fill="#840084">
<text x="158.3" y="110.1">2KV</text>
<text x="102.4" y="153.3">2KV</text>
</g>
</svg>
